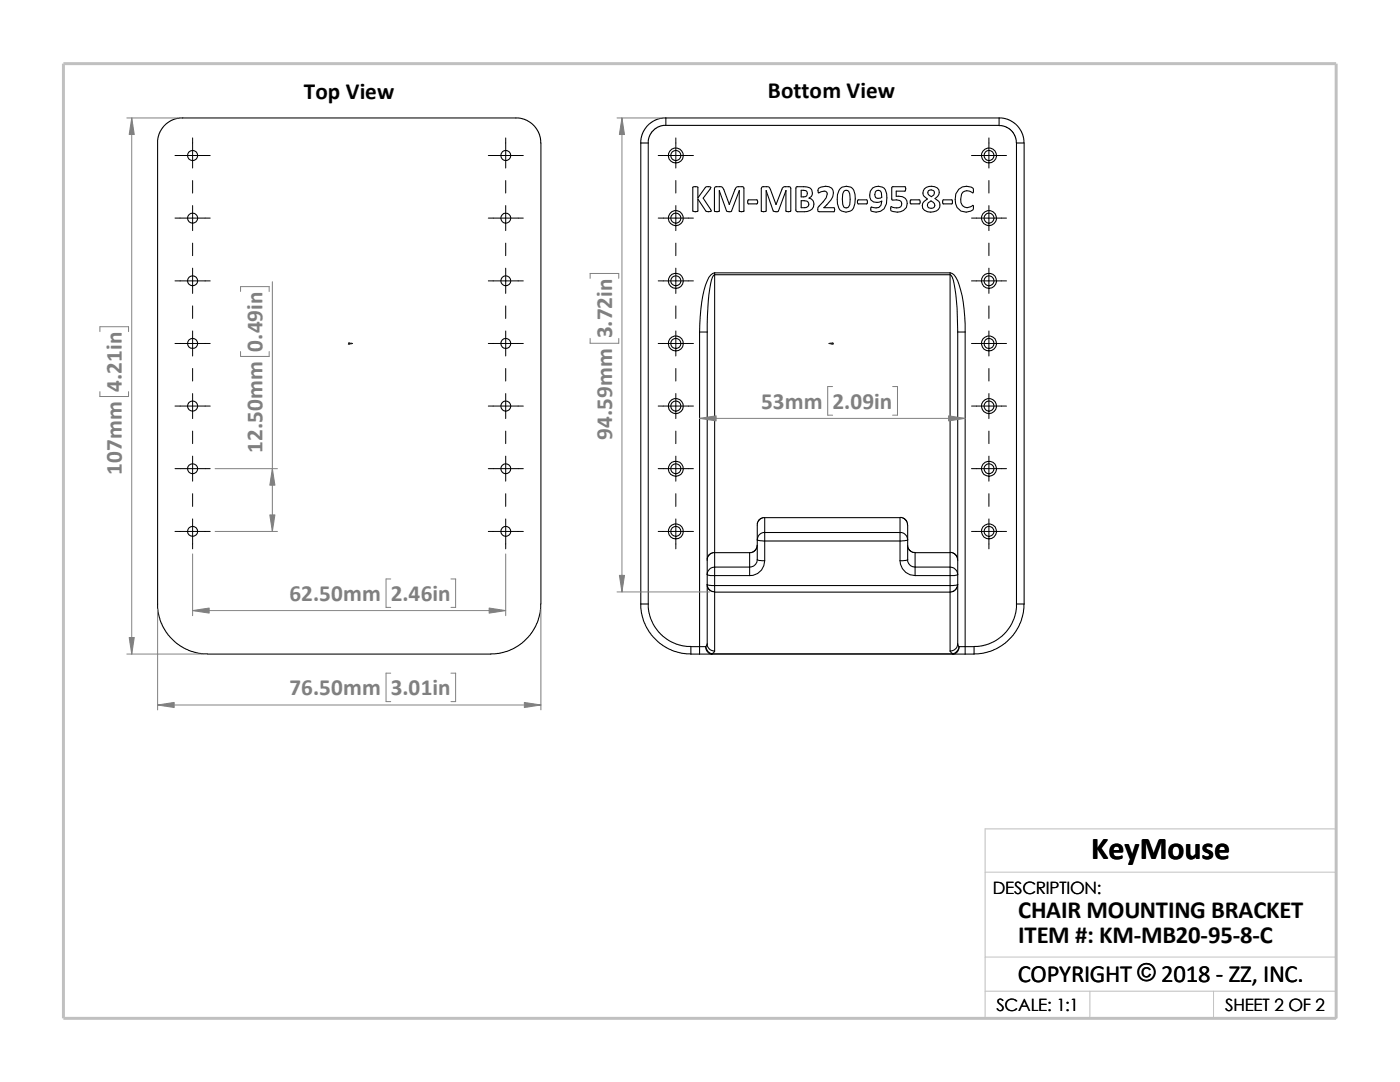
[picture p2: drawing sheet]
<svg xmlns="http://www.w3.org/2000/svg" width="279mm" height="216mm" viewBox="0 0 279 216" stroke-linecap="round" stroke-linejoin="round" font-family="sans-serif">
<path d="M196.6 174h70.1M196.6 197.8h70.1M196.6 191h70.1M217.5 197.8v5.4M242.2 197.8v5.4M26.8 203.2h239.9v-37.8h-70.1v37.8" fill="none" stroke="#c0c0c0" stroke-width=".2"/>
<path d="M12.7 12.7h254v190.5h-254z" fill="none" stroke="#c0c0c0" stroke-width=".59"/>
<g fill="none" stroke="#000" stroke-width=".21">
<path d="M31.5 28.5l.2-1.6 .9-1.7 1.5-1.1 1.7-.6h67.7l1.8 .6 1.4 1.1 1 1.7 .2 1.6v92M31.5 28.5v92.9l.4 2.3 .7 1.5 .9 1.5 1.4 1.4 1.8 1.2 1.6 .7 1.5 .4 1.6 .1M127.9 28.5v92M127.9 28.5h1.5M129.4 28.5v92M132.9 23.5l-.9 .1-1.1 .3-1.1 .7-.7 .6-1 1.7-.2 1.6M132.9 23.5h66.5M132.9 25h-.6l-.9 .3-1.1 .8-.8 1.3-.1 1.1M132.9 23.5v1.5M138.3 37.3a.73 .73 0 0 1 1 .1v2.1l1.5-2.1a.72 .72 0 0 1 1.1 0l-1.6 2.1 1.6 2.6a.87 .87 0 0 1-1.1 0l-1.5-2.4v2.4a.85 .85 0 0 1-1 0zM143.6 38.1v4.1h-1v-4.6l.2-.3h1.1l.3 .1 1.3 3.4M143.6 38.1l1.4 4a.85 .85 0 0 0 1 0l1.5-4"/>
<path d="M143.6 38.1h.1M147.5 38.1v4.1h.9l.1-4.7-.2-.2h-.9a.63 .63 0 0 0-.7 .5l-1.2 3M147.5 38.1h.1M149.3 39.9h1.7a.49 .49 0 0 1 0 .8h-1.6l-.2-.1zM152.9 38.1v4l-.1 .1h-.8l-.1-4.6 .2-.3h1.2l.2 .1 1.4 3.4 1.1-3a.62 .62 0 0 1 .7-.5h.9l.2 .2-.1 4.7-.9-.1v-4M152.9 38.1l1.4 4a.91 .91 0 0 0 1.1 0l1.4-4M152.9 38.1h.1M156.8 38.1h.1M158.9 37.3h.2a3.5 3.5 0 0 1 2.7 .4 1.19 1.19 0 0 1-.3 1.8 1.36 1.36 0 0 1 .9 1.5 1.36 1.36 0 0 1-1.3 1.2h-2l-.3-.2zM159.9 38l1 .1a.69 .69 0 0 1 .2 .7 .69 .69 0 0 1-.7 .5h-.5zM163.4 37.5a2.37 2.37 0 0 1 2.6 0 1.87 1.87 0 0 1-.2 2.4l-1.4 1.5h2a.56 .56 0 0 1 0 .8h-3.1a.98 .98 0 0 1 .1-1.1l1.5-1.6 .2-.8a.56 .56 0 0 0-.6-.6l-1.2 .4-.1-.5zM167.7 37.6a1.72 1.72 0 0 1 1.9-.4 1.72 1.72 0 0 1 1 1.6 4.3 4.3 0 0 1-.5 3.1 1.74 1.74 0 0 1-1.9 .3 1.74 1.74 0 0 1-1.1-1.6 3.7 3.7 0 0 1 .6-3z"/>
<path d="M168.4 38.2a.66 .66 0 0 1 1 0 4 4 0 0 1-.1 3.1 .72 .72 0 0 1-.9 0 4.3 4.3 0 0 1 0-3.1zM171.2 39.9h1.7a.56 .56 0 0 1 0 .8h-1.7l-.1-.4zM174.2 37.5a1.7 1.7 0 0 1 2.8 1.2v.8a2.22 2.22 0 0 1-2.8 2.7 .56 .56 0 0 1-.3-.9 1.58 1.58 0 0 0 1.9-.3l.2-.9a1.54 1.54 0 0 1-2 0 1.54 1.54 0 0 1-.3-2zM174.9 38.1a.67 .67 0 0 1 1 .4l.1 .9a.86 .86 0 0 1-1.4-.3l.1-.8zM178.1 37.3h2.5a.67 .67 0 0 1 0 .8h-1.7v1.1h.3a1.57 1.57 0 0 1 1.9 1.2 1.57 1.57 0 0 1-1.4 1.8 2.78 2.78 0 0 1-1.9-.2 .62 .62 0 0 1 .1-.8l.2 .2a1.17 1.17 0 0 0 1.9-.7l-.1-.3a2.2 2.2 0 0 0-1.9-.5zM181.7 39.9h1.7a.49 .49 0 0 1 0 .8h-1.6l-.1-.1zM184.5 37.7a2.01 2.01 0 0 1 2.9 .2 1.38 1.38 0 0 1-.8 1.7l.8 .6a1.32 1.32 0 0 1-1 2 1.96 1.96 0 0 1-2.3-.6 1.41 1.41 0 0 1 1-1.9l-.7-.5a1.21 1.21 0 0 1 .1-1.5zM185.3 38.1a.73 .73 0 0 1 1.2 .4l-.1 .4-.5 .3-.4-.2a.65 .65 0 0 1-.2-.9zM188.2 39.9h1.7a.56 .56 0 0 1 0 .8h-1.7zM191.3 37.8a2.31 2.31 0 0 1 2.9-.2l.1 .7-.2 .2a1.43 1.43 0 0 0-2.2 .2 1.93 1.93 0 0 0 .6 2.6 1.83 1.83 0 0 0 1.7-.3l.1 .7a2.12 2.12 0 0 1-2.6 .4 2.12 2.12 0 0 1-1.1-2.3l.2-1.1zM199.4 23.5v1.5h-66.5M199.4 23.5l.9 .1 1 .3 .8 .4 .9 .8 1 1.5 .3 1v.9"/>
<path d="M199.4 25.1l1.3 .2 1.1 .7 .7 1 .4 1.5M202.9 28.5v92M202.9 28.5h1.5v92M142.6 54.4v.4M142.6 54.8v55.5M142.6 54.8h47M142.6 54.4h47M142.6 54.4a2.21 2.21 0 0 0-1.5 1.6 28.7 28.7 0 0 0-1.5 10.3M142.6 54.8a2.23 2.23 0 0 0-.8 1.8l-.4 3.5-.3 6.2M145.5 40.8h.1M159.9 40l1.1 .1a.7 .7 0 0 1 .4 .9 .7 .7 0 0 1-.8 .4h-.7zM185.3 40.5l.5-.4 .5 .3a.64 .64 0 0 1 .2 .8 .64 .64 0 0 1-.7 .4l-.4-.1a.68 .68 0 0 1-.1-1z"/>
<path d="M189.6 54.8a2.23 2.23 0 0 1 .8 1.8l.6 4.9 .1 4.8M189.6 54.4a2.15 2.15 0 0 1 1.5 1.6 27.6 27.6 0 0 1 1.5 10.3M189.6 54.4v.4M189.6 54.8v55.5M139.6 66.3v62.7M139.6 66.3h1.5M141.1 66.3v45.5M191.1 66.3h1.5M191.1 66.3v45.5M192.6 66.3v62.7M141.1 114.6l.7 .3h.8M141.1 116.6l.5 .2h1"/>
<path d="M141.1 111.8v2.8M141.1 114.6v2M141.1 116.6l.2 .7 .3 .5 1 .3M141.1 116.6v11.9M142.6 110.3l-.7 .1-.4 .3-.3 .6-.1 .5M142.6 116.8v1.4M142.6 118.2v11.7M142.6 113.2v1.7M142.6 110.3h7v2.9M142.6 110.3v2.9M142.6 118.2h47M142.6 114.9v1.9"/>
<path d="M142.6 114.9h7M142.6 116.8h47M142.6 113.2h7M142.6 113.2a1.52 1.52 0 0 0-1.5 1.4M149.6 113.2v1.7M151.1 107.7l1.5 .2M151.1 111.7l.5 .1 1 .1M151.1 111.7a1.5 1.5 0 0 1-1.5 1.5M151.1 107.7v4M151.1 108.8l-.1 .6-.4 .5-1 .4M152.6 103.3h-.4l-.6 .3-.5 .8v3.3M152.6 106.3v1.6"/>
<path d="M152.6 103.3v3M152.6 103.3h27v3M152.6 111.9a2.92 2.92 0 0 1-3 3M152.6 107.9h27M152.6 106.3h27M152.6 107.9v4M152.6 106.3a1.45 1.45 0 0 0-1.5 1.4M179.6 103.3l.8 .1 .6 .7 .1 .7v2.9M179.6 106.3v1.6M179.6 106.3a1.52 1.52 0 0 1 1.5 1.4M179.6 111.9a3 3 0 0 0 3 3M179.6 107.9v4"/>
<path d="M181.1 107.7l-1.5 .3M181.1 111.7l-.4 .1-1.1 .1M181.1 108.8l.1 .5 .3 .5 .4 .3 .7 .2M181.1 111.7a1.43 1.43 0 0 0 1.5 1.5M181.1 107.7v4M182.6 110.3v2.9M182.6 110.3h7M182.6 114.9h7M182.6 113.2h7M182.6 113.2v1.7M189.6 116.8v1.4M189.6 118.2v11.7"/>
<path d="M189.6 113.2v1.7M189.6 113.2a1.6 1.6 0 0 1 1.5 1.4M189.6 110.3v2.9M189.6 114.9v1.9M189.6 110.2l.6 .1 .4 .3 .4 .5 .1 .7M191.1 116.6l-.3 1-.6 .4-.6 .2M191.1 111.8v2.8M191.1 114.6v2M191.1 114.6l-.6 .3h-.9M191.1 116.6l-.4 .2h-1.1M191.1 116.6v11.9M107.9 120.5l-.1 1.6-.4 1.6-.6 1.5-1 1.5-1.7 1.7-1.4 .9-1.6 .7-1.6 .4-1.5 .1h-56.6"/>
<path d="M127.9 120.5h1.5M127.9 120.5l.1 1.8 .6 2 .9 1.8 1.1 1.2 1.7 1.5 1.7 1 2 .5 1.9 .2M129.4 120.5l.1 1.5 .4 1.5 .7 1.5 1.2 1.5 1.6 1.3 1.5 .7 1.5 .4 1.5 .1M137.9 130.5h1.7M139.6 129h1.2M139.6 129h-1.7v1.5M139.6 129v1.5M139.6 130.5h2.5M140.8 129a1.72 1.72 0 0 0 1.3 1.5M140.8 129a1.39 1.39 0 0 0 1.3 1.5M141.1 128.5a1.45 1.45 0 0 0 1.5 1.4M141.1 128.5l-.3 .5"/>
<path d="M142.1 130.5h48.1M142.1 130.5h.1M142.6 129.9l-.5 .6M189.6 129.9l.6 .6M190.2 130.5h.1M190.2 130.5h2.4M191.1 128.5l.3 .5M191.1 128.5a1.52 1.52 0 0 1-1.5 1.4M191.4 129h1.2M191.4 129a1.72 1.72 0 0 1-1.2 1.5M191.4 129a1.32 1.32 0 0 1-1.2 1.5M192.6 129h1.8"/>
<path d="M192.6 129v1.5M194.4 129v1.5h-1.8M202.9 120.5l-.1 1.5-.4 1.5-.8 1.5-1.2 1.5-1.6 1.3-1.4 .7-1.6 .4-1.4 .1M202.9 120.5h1.5M204.4 120.5l-.2 1.8-.6 2-1.3 2.4-1.4 1.4-1.8 1.2-1.6 .7-1.5 .4-1.6 .1"/>
<circle cx="38.4" cy="31" r="1.01"/>
<circle cx="100.9" cy="31" r="1"/>
<circle cx="134.9" cy="31" r="1.49"/>
<circle cx="134.9" cy="31" r="1.01"/>
<circle cx="197.4" cy="31" r="1.5"/>
<circle cx="197.4" cy="31" r="1"/>
<circle cx="38.4" cy="56" r="1"/>
<circle cx="38.4" cy="43.5" r="1"/>
<circle cx="100.9" cy="56" r=".99"/>
<circle cx="100.9" cy="43.5" r=".99"/>
<circle cx="134.9" cy="56" r="1"/>
<circle cx="134.9" cy="43.5" r="1.5"/>
<circle cx="134.9" cy="56" r="1.5"/>
<circle cx="134.9" cy="43.5" r="1"/>
<circle cx="197.4" cy="56" r=".99"/>
<circle cx="197.4" cy="43.5" r="1.51"/>
<circle cx="197.4" cy="56" r="1.51"/>
<circle cx="197.4" cy="43.5" r=".99"/>
<circle cx="38.4" cy="68.5" r="1"/>
<circle cx="100.9" cy="68.5" r=".99"/>
<circle cx="134.9" cy="68.5" r="1"/>
<circle cx="134.9" cy="68.5" r="1.5"/>
<circle cx="197.4" cy="68.5" r=".99"/>
<circle cx="197.4" cy="68.5" r="1.51"/>
<circle cx="38.4" cy="81" r="1.01"/>
<circle cx="38.4" cy="93.5" r="1"/>
<circle cx="100.9" cy="81" r="1"/>
<circle cx="100.9" cy="93.5" r=".99"/>
<circle cx="134.9" cy="81" r="1.01"/>
<circle cx="134.9" cy="81" r="1.5"/>
<circle cx="134.9" cy="93.5" r="1.5"/>
<circle cx="134.9" cy="93.5" r="1"/>
<circle cx="197.4" cy="81" r="1"/>
<circle cx="197.4" cy="81" r="1.51"/>
<circle cx="197.4" cy="93.5" r="1.51"/>
<circle cx="197.4" cy="93.5" r=".99"/>
<circle cx="38.4" cy="106" r="1"/>
<circle cx="100.9" cy="106" r=".99"/>
<circle cx="134.9" cy="106" r="1"/>
<circle cx="134.9" cy="106" r="1.5"/>
<circle cx="197.4" cy="106" r=".99"/>
<circle cx="197.4" cy="106" r="1.51"/>
</g>
<g fill="#00f" stroke="#00f" stroke-width=".2">
<path d="M70 68.5h.4l-.4 .1z"/>
<path d="M165.4 68.5h.4v.1z"/>
</g>
<path d="M69.6 68.5h.8M69.6 68.4l.2 .3M69.7 68.5h.1M69.7 68.4v.3M69.8 68.4l-.3 .3M165.4 68.5h.9M166 68.4l.3 .3M166.1 68.5h.1M166.1 68.4v.3M166.2 68.4l-.3 .3" fill="none" stroke="#00f" stroke-width=".2"/>
<g fill="none" stroke="#000" stroke-width=".2">
<path d="M34.9 31h7.1M38.4 27.5v6M38.4 36v2.5M97.5 31h6.9M100.9 27.5v6M100.9 36v2.5M131.4 31h7M134.9 27.5v6M134.9 36v2.5M193.9 31h7M197.4 27.5v6M197.4 36v2.5"/>
<path d="M34.9 56h7.1M34.9 43.5h7.1M38.4 41v5M38.4 48.5v2.5M38.4 53.5v5M97.5 56h6.9M97.5 43.5h6.9M100.9 41v5M100.9 48.5v2.5M100.9 53.5v5M131.4 56h7M131.4 43.5h7"/>
<path d="M134.9 41v5M134.9 48.5v2.5M134.9 53.5v5M193.9 56h7M193.9 43.5h7M197.4 41v5M197.4 48.5v2.5M197.4 53.5v5M34.9 68.5h7.1M38.4 61v2.5M38.4 66v5M38.4 73.5v2.5"/>
<path d="M38.4 78.5v5M97.5 68.5h6.9M100.9 61v2.5M100.9 66v5M100.9 73.5v2.5M100.9 78.5v5M131.4 68.5h7M134.9 61v2.5M134.9 66v5M134.9 73.5v2.5M134.9 78.5v5M193.9 68.5h7"/>
<path d="M197.4 61v2.5M197.4 66v5M197.4 73.5v2.5M197.4 78.5v5M34.9 93.5h7.1M34.9 81h7.1M38.4 86v2.5M38.4 91v5M38.4 98.5v2.5M97.5 93.5h6.9M97.5 81h6.9M100.9 86v2.5"/>
<path d="M100.9 91v5M100.9 98.5v2.5M131.4 93.5h7M131.4 81h7M134.9 86v2.5M134.9 91v5M134.9 98.5v2.5M193.9 93.5h7M193.9 81h7M197.4 86v2.5M197.4 91v5M197.4 98.5v2.5"/>
<path d="M34.9 106h7.1M38.4 103.5v6M97.5 106h6.9M100.9 103.5v6M131.4 106h7M134.9 103.5v6M193.9 106h7M197.4 103.5v6"/>
</g>
<g fill="none" stroke="#808080" stroke-width=".2">
<path d="M25.3 23.5h10.1M26.3 23.5v107M123.1 23.5h8.8M124.1 23.5v94.6M48 58.2v-1h5.7v1M54.4 56.2v49.8M117.8 55.5v-.9h5.7v.9M19.9 66.2v-1h5.8v1M19.9 78.1v1h5.8v-1M48 70.1v1h5.7v-1M117.8 67.5v1h5.7v-1M166.2 77.1h-1v5.7h1"/>
<path d="M178.1 77.1h1v5.7h-1M42.9 93.5h12.5M139.6 83.5h53M38.4 110.5v12.4M42.9 106h12.5M78 115.5h-1v5.7h1M90 115.5h.9v5.7h-.9M100.9 110.5v12.4M123.1 118.1h18.5M25.3 130.5h15.1M31.5 121.5v20.1M38.4 121.8h62.5"/>
<path d="M78 134.3h-1v5.7h1M90 134.3h.9v5.7h-.9M107.9 121.5v20.1M31.5 140.7h76.4"/>
</g>
<g fill="#808080" stroke="#808080" stroke-width=".2">
<path d="M38.4 121.8l3.3-.5v1z"/>
<path d="M97.6 121.3l3.3 .5-3.3 .5z"/>
<path d="M25.8 127.2h1l-.5 3.3z"/>
<path d="M26.3 23.5l.5 3.3h-1z"/>
<path d="M104.6 140.2l3.3 .5-3.3 .5z"/>
<path d="M31.5 140.7l3.3-.5v1z"/>
<path d="M54.4 93.5l.5 3.3h-1.1z"/>
<path d="M53.8 102.7h1.1l-.5 3.3z"/>
<path d="M139.6 83.5l3.3-.5v1z"/>
<path d="M189.3 83l3.3 .5-3.3 .5z"/>
<path d="M123.6 114.8h1l-.5 3.3z"/>
<path d="M124.1 23.5l.5 3.3h-1z"/>
</g>
<text font-size="6.4" x="217.8" y="171.4">KeyMouse</text>
<g font-size="4.9">
<text x="203.2" y="183.2">CHAIR MOUNTING BRACKET</text>
<text x="203.2" y="188.1">ITEM #: KM-MB20-95-8-C</text>
<text x="203.1" y="195.9">COPYRIGHT © 2018 - ZZ, INC.</text>
<text x="203.1" y="195.9">COPYRIGHT ©</text>
</g>
<g font-size="4.6">
<text x="60.6" y="19.7">Top View</text>
<text x="153.2" y="19.6">Bottom View</text>
</g>
<g font-size="4.6" fill="#808080">
<text x="52.4" y="70.1" transform="rotate(-90 52.4 70.1)">0.49in</text>
<text x="122.2" y="67.5" transform="rotate(-90 122.2 67.5)">3.72in</text>
<text x="24.3" y="78.1" transform="rotate(-90 24.3 78.1)">4.21in</text>
<text x="151.9" y="81.6">53mm</text>
<text x="166.2" y="81.6">2.09in</text>
<text x="122.2" y="87.8" transform="rotate(-90 122.2 87.8)">94.59mm</text>
<text x="24.3" y="94.8" transform="rotate(-90 24.3 94.8)">107mm</text>
<text x="52.4" y="90.4" transform="rotate(-90 52.4 90.4)">12.50mm</text>
<text x="57.7" y="120">62.50mm</text>
<text x="78" y="120">2.46in</text>
<text x="57.7" y="138.8">76.50mm</text>
<text x="78" y="138.8">3.01in</text>
</g>
<g font-size="3.4">
<text x="198.2" y="178.5">DESCRIPTION:</text>
<text x="198.8" y="201.7">SCALE: 1:1</text>
<text x="244.5" y="201.7">SHEET 2 OF 2</text>
</g>
</svg>
